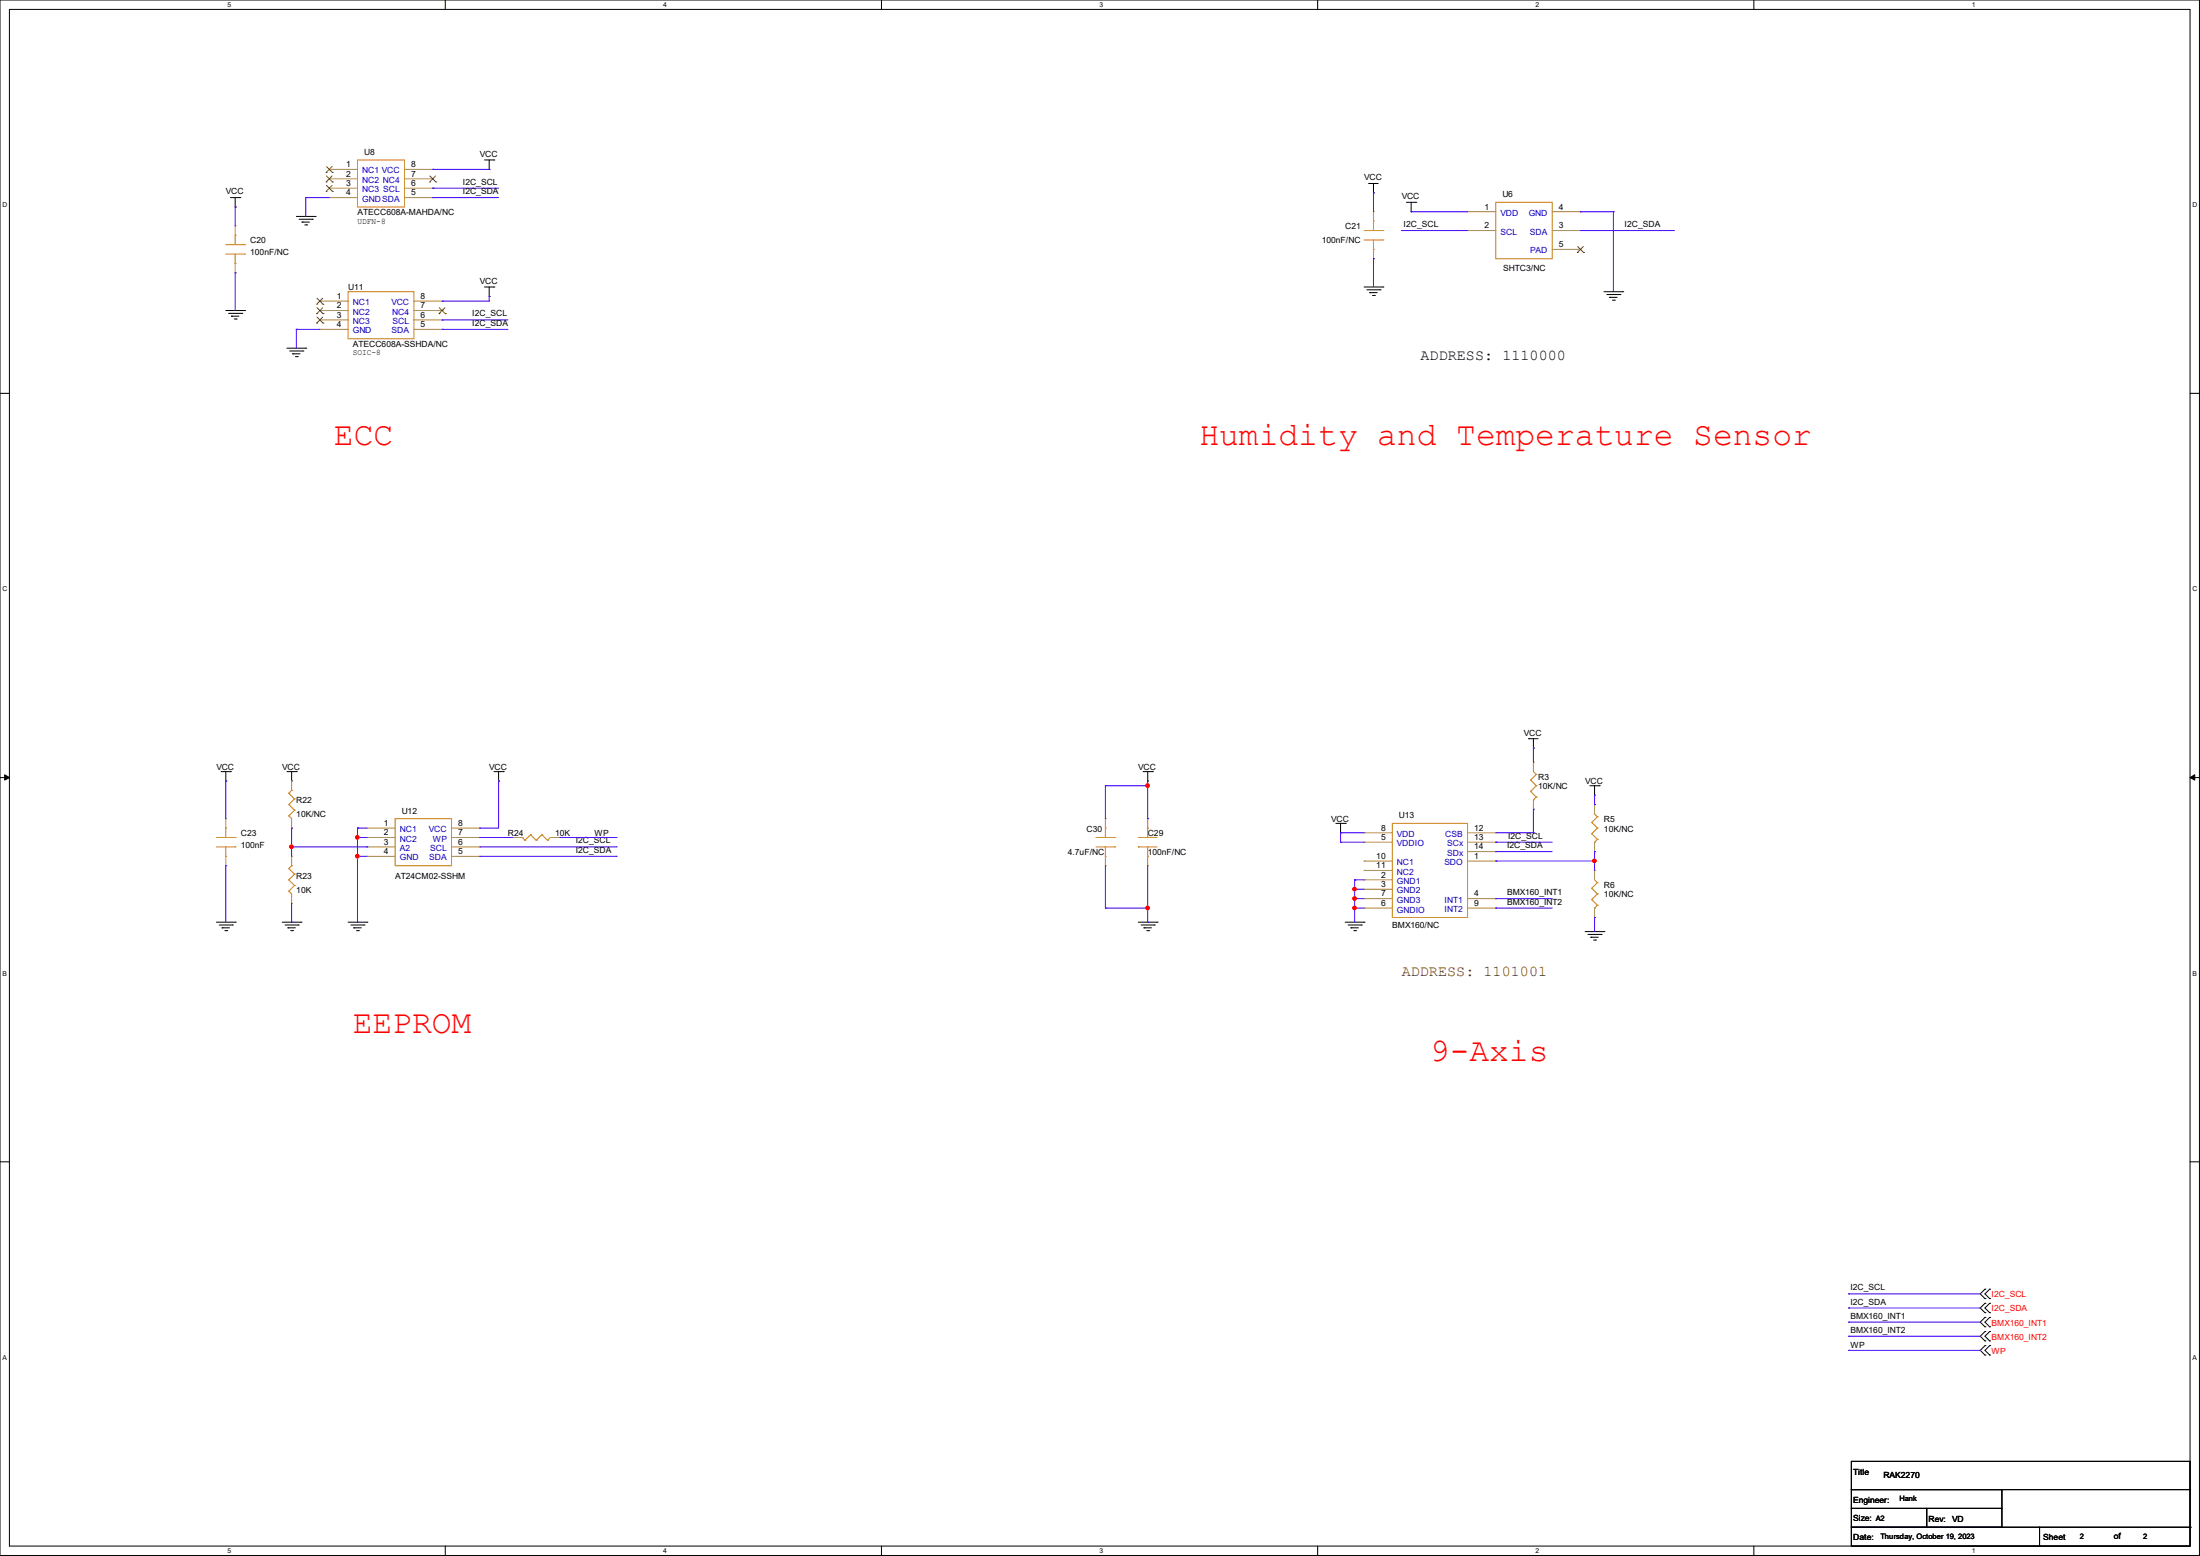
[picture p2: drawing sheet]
<svg xmlns="http://www.w3.org/2000/svg" width="297mm" height="210mm" viewBox="0 0 297 210" stroke-linecap="round" stroke-linejoin="round" font-family="sans-serif">
<g fill="none" stroke="#000" stroke-width=".14">
<path d="M0 0h296.9v209.9h-296.9zM1.3 1.3h294.4v207.4h-294.4zM60.1 0v1.3M119 0v1.3M177.9 0v1.3M236.8 0v1.3M31.1 26.7h1.3M31.7 27.9h.1M31.7 26.7v1.2M32.4 26.7h.1M40 29.2h2.5M40.4 29.6h1.8"/>
<path d="M40.8 30h.1M40.8 30h1M41.1 30.4h.3M41.4 30.4h.1M42.2 29.6h.1M42.5 29.2h.1M65.4 21.6h1.3M65.4 38.7h1.3M66 22.9h.1M66 21.6v1.3M66 38.7v1.3M66.7 21.6h.1"/>
<path d="M66.7 38.7h.1M184.1 38.7h2.6M184.5 39.1h1.8M184.8 24.8h.1M184.8 24.8h1.3M184.9 39.5h.1M184.9 39.5h1M185.3 39.9h.2M185.4 26h.1M185.4 24.8v1.2M185.5 39.9h.1M186.3 39.1h.1"/>
<path d="M186.7 38.7h.1M189.9 27.3h1.2M190.5 28.6h.1M190.5 27.3v1.3M191.1 27.3h.1M216.5 39.4h2.6M216.9 39.8h1.8M218.7 39.8h.1M219.1 39.4h.1M0 53.1h1.3M30.5 41.9h2.5M30.9 42.3h1.7"/>
<path d="M31.2 42.7h.1M31.2 42.7h1.1M31.6 43.1h.3M31.9 43.1h.1M32.6 42.3h.1M33 41.9h.1M38.7 47h2.6M39.1 47.4h1.8M39.5 47.8h.1M39.5 47.8h1M39.9 48.1h.2M40.1 48.1h.1"/>
<path d="M40.9 47.4h.1M41.3 47h.1M66 40h.1M217.3 40.1h.1M217.3 40.1h1M217.7 40.5h.2M217.9 40.5h.1M295.7 53.1h1.2M206.4 99.7h.1M206.4 99.7h1.2M207 99.7v1.3M0 104.9h1.3"/>
<path d="M.6 104.6l.7 .3-.7 .4zM29.8 104.1h1.3M30.5 105.4h.1M30.5 104.1v1.3M31.1 104.1h.1M38.7 104.1h1.3M39.4 105.4h.1M39.4 104.1v1.3M40 104.1h.1M66.7 104.1h1.2M67.3 105.4h.1M67.3 104.1v1.3"/>
<path d="M67.9 104.1h.1M154.3 104.1h1.3M154.9 105.4h.1M154.9 104.1v1.3M155.6 104.1h.1M180.3 111.1h1.3M181 112.4h.1M181 111.1v1.3M181.6 111.1h.1M207 101h.1M214.6 106h1.3M215.3 107.3h.1"/>
<path d="M215.3 106v1.3M215.9 106h.1M295.7 104.9l.6-.3v.7zM295.7 104.9h1.2M29.2 124.5h2.5M29.6 124.8h1.8M30 125.2h.1M30 125.2h1M30.4 125.6h.2M30.6 125.6h.1M31.4 124.8h.1M31.7 124.5h.1"/>
<path d="M38.1 124.5h2.5M38.5 124.8h1.8M38.9 125.2h.1M38.9 125.2h1M39.2 125.6h.3M39.5 125.6h.1M40.3 124.8h.1M40.6 124.5h.1M47 124.5h2.5M47.4 124.8h1.7M47.8 125.2h.1M47.8 125.2h1"/>
<path d="M48.1 125.6h.3M48.4 125.6h.1M49.1 124.8h.1M49.5 124.5h.1M153.7 124.5h2.5M154.1 124.8h1.7M154.4 125.2h.1M154.4 125.2h1M154.8 125.6h.3M155.1 125.6h.1M155.8 124.8h.1M156.2 124.5h.1"/>
<path d="M181.6 124.5h2.5M182 124.8h1.8M182.4 125.2h.1M182.4 125.2h1M182.8 125.6h.2M183 125.6h.1M183.8 124.8h.1M184.1 124.5h.1M214 125.7h2.5M214.4 126.1h1.8M214.8 126.5h.1M214.8 126.5h1"/>
<path d="M215.1 126.9h.3M215.4 126.9h.1M216.2 126.1h.1M216.5 125.7h.1M0 156.8h1.3M295.7 156.8h1.2M268 174h.1M268 175.3h.1M268 175.9h.1M268 177.2h.1M268 177.8h.1M268 179.1h.1"/>
<path d="M268 179.7h.1M268 174l-.7 .6 .7 .7M268 175.9l-.7 .6 .7 .7M268 177.8l-.7 .6 .7 .7M268 179.7l-.7 .6 .7 .7M268.6 175.3h.1M268.6 174h.1M268.6 177.2h.1M268.6 175.9h.1M268.6 179.1h.1M268.6 177.8h.1M268.6 179.7h.1"/>
<path d="M268.6 174l-.6 .6 .6 .7M268.6 175.9l-.6 .6 .6 .7M268.6 177.8l-.6 .6 .6 .7M268.6 179.7l-.6 .6 .6 .7M249.9 197.2h45.8v3.8h-45.8zM268 181.6h.1M268 182.9h.1M268 181h.1M268 181.6l-.7 .6 .7 .7M268.6 182.9h.1M268.6 181.6h.1M268.6 181h.1"/>
<path d="M268.6 181.6l-.6 .6 .6 .7M60.1 208.7v1.2M119 208.7v1.2M177.9 208.7v1.2M236.8 208.7v1.2M249.9 201h20.4v2.6h-20.4zM249.9 203.6h10.2v2.5h-10.2zM249.9 206.1h25.4v2.6h-25.4zM260.1 203.6h10.2v2.5h-10.2zM275.3 206.1h20.4v2.6h-20.4zM295.7 206.1h.1"/>
</g>
<path d="M.6 104.6l.7 .3-.7 .4zM295.7 104.9l.6-.3v.7z" fill="#000"/>
<g fill="none" stroke="#cc8006" stroke-width=".14">
<path d="M30.5 34.3h2.5M30.5 33h2.5M31.7 31.8h.1M31.7 35.6h.1M31.7 31.8v1.2M31.7 34.3v1.3M33 34.3h.1M33 33h.1M47 39.4h8.9v6.3h-8.9zM48.3 21.6h6.3v6.3h-6.3zM184.1 32.4h2.6M184.1 31.1h2.6"/>
<path d="M185.4 29.8h.1M185.4 33.7h.1M185.4 29.8v1.3M185.4 32.4v1.3M186.7 32.4h.1M186.7 31.1h.1M201.9 27.3h7.6v7.6h-7.6zM29.2 114.3h2.5M29.2 113h2.5M30.5 111.8h.1M30.5 115.6h.1M30.5 111.8v1.2"/>
<path d="M30.5 114.3v1.3M31.7 114.3h.1M31.7 113h.1M39 110.1h.1M39 108.6h.1M39 107.1h.1M39 118.7h.1M39 117.2h.1M39 110.1l.4 .4M39 108.6l.8 .7M39 107.1l.8 .7M39 118.7l.8 .8"/>
<path d="M39 117.2l.8 .8M39.4 106.7h.1M39.4 116.8h.1M39.4 106.7l-.4 .4M39.4 116.8l-.4 .4M39.8 109.3h.1M39.8 107.8h.1M39.8 119.5h.1M39.8 118h.1M39.8 109.3l-.8 .8M39.8 107.8l-.8 .8M39.8 119.5l-.8 .8"/>
<path d="M39.8 118l-.8 .7M53.3 110.5h7.7v6.3h-7.7zM70.5 113h.1M70.5 113l.4 .4M70.9 113.4h.1M71.6 112.6h.1M71.6 112.6l.8 .8M71.6 112.6l-.7 .8M72.4 113.4h.1M73.2 112.6h.1M73.2 112.6l.7 .8M73.2 112.6l-.8 .8"/>
<path d="M73.9 113.4h.1M74.3 113l-.4 .4M148 114.3h2.5M148 113h2.5M149.2 111.8h.1M149.2 115.6h.1M149.2 111.8v1.2M149.2 114.3v1.3M150.5 114.3h.1M150.5 113h.1M153.7 113h.1M153.7 114.3h.1"/>
<path d="M153.7 114.3h2.5M153.7 113h2.5M154.9 115.6h.1M154.9 111.8h.1M154.9 111.8v1.2M154.9 114.3v1.3M188 111.1h10.1v12.7h-10.1zM206.6 105.3h.1M206.6 106.8h.1M206.6 105.3l.8 .7M206.6 106.8l.8 .8M207 107.9h.1"/>
<path d="M207 104.1l.4 .4M207.4 104.5h.1M207.4 106h.1M207.4 107.6h.1M207.4 104.5l-.8 .8M207.4 106l-.8 .8M207.4 107.6l-.4 .3M214.9 119.9h.1M214.9 111h.1M214.9 112.5h.1M214.9 119.9l.7 .7M214.9 111l.7 .8"/>
<path d="M214.9 112.5l.7 .8M215.3 113.7h.1M215.3 118.7l.3 .4M215.3 109.9l.3 .3M215.6 119.1h.1M215.6 110.2h.1M215.6 111.8h.1M215.6 113.3h.1M215.6 119.1l-.7 .8M215.6 110.2l-.7 .8M215.6 111.8l-.7 .7M215.6 113.3l-.3 .4"/>
<path d="M39 120.3h.1M39 120.3l.4 .3M214.9 121.4h.1M214.9 121.4l.7 .8M215.3 122.6h.1M215.6 120.6h.1M215.6 122.2h.1M215.6 120.6l-.7 .8M215.6 122.2l-.3 .4"/>
</g>
<g fill="none" stroke="#a84" stroke-width=".14">
<path d="M31.7 36.8h.1M31.7 30.5h.1M31.7 30.5v1.3M31.7 35.6v1.2M44.4 22.9h.1M44.4 24.1h.1M44.4 25.4h.1M44.4 26.7h.1M44.4 22.9h3.9M44.4 24.1h3.9M44.4 25.4h3.9M44.4 26.7h3.9"/>
<path d="M54.6 22.9h3.8M54.6 24.1h3.8M54.6 25.4h3.8M54.6 26.7h3.8M58.4 26.7h.1M58.4 25.4h.1M58.4 24.1h.1M58.4 22.9h.1M185.4 34.9h.1M185.4 28.6h.1M185.4 28.6v1.2M185.4 33.7v1.2"/>
<path d="M198.1 28.6h.1M198.1 31.1h.1M198.1 28.6h3.8M198.1 31.1h3.8M209.5 28.6h3.9M209.5 31.1h3.9M209.5 33.7h3.9M213.4 31.1h.1M213.4 28.6h.1M213.4 33.7h.1M43.2 40.6h.1M43.2 41.9h.1"/>
<path d="M43.2 43.2h.1M43.2 44.4h.1M43.2 40.6h3.8M43.2 41.9h3.8M43.2 43.2h3.8M43.2 44.4h3.8M55.9 40.6h3.8M55.9 41.9h3.8M55.9 43.2h3.8M55.9 44.4h3.8M59.7 44.4h.1M59.7 43.2h.1"/>
<path d="M59.7 41.9h.1M59.7 40.6h.1M30.5 116.8h.1M30.5 110.5h.1M30.5 110.5v1.3M30.5 115.6v1.2M39.4 111.8h.1M39.4 105.4h.1M39.4 115.6h.1M39.4 105.4v1.3M39.4 110.5v1.3M39.4 115.6v1.2"/>
<path d="M49.5 111.8h.1M49.5 113h.1M49.5 114.3h.1M49.5 115.6h.1M49.5 111.8h3.8M49.5 113h3.8M49.5 114.3h3.8M49.5 115.6h3.8M61 111.8h3.8M61 113h3.8M61 114.3h3.8M61 115.6h3.8"/>
<path d="M64.8 115.6h.1M64.8 114.3h.1M64.8 113h.1M64.8 111.8h.1M69.2 113h.1M69.2 113h1.3M74.3 113h1.3M75.6 113h.1M149.2 116.8h.1M149.2 110.5h.1M149.2 110.5v1.3M149.2 115.6v1.2"/>
<path d="M154.9 110.5h.1M154.9 116.8h.1M154.9 110.5v1.3M154.9 115.6v1.2M184.1 118.7h.1M184.1 113.7h.1M184.1 112.4h.1M184.1 116.2h.1M184.1 117.5h.1M184.1 116.2h3.9M184.1 118.7h3.9M184.1 113.7h3.9"/>
<path d="M184.1 112.4h3.9M184.1 117.5h3.9M198.1 116.2h3.8M198.1 113.7h3.8M198.1 112.4h3.8M198.1 114.9h3.8M201.9 116.2h.1M201.9 112.4h.1M201.9 113.7h.1M201.9 114.9h.1M207 102.9h.1M207 109.2h.1"/>
<path d="M207 102.9v1.2M207 107.9v1.3M215.3 117.5h.1M215.3 108.6h.1M215.3 114.9h.1M215.3 108.6v1.3M215.3 113.7v1.2M215.3 117.5v1.2M39.4 121.9h.1M39.4 120.6v1.3M184.1 120h.1M184.1 122.6h.1"/>
<path d="M184.1 121.3h.1M184.1 120h3.9M184.1 121.3h3.9M184.1 122.6h3.9M198.1 121.3h3.8M198.1 122.6h3.8M201.9 121.3h.1M201.9 122.6h.1M215.3 123.8h.1M215.3 122.6v1.2"/>
</g>
<g fill="none" stroke="#804000" stroke-width=".14">
<path d="M44 23.3h.1M44 24.6h.1M44 25.8h.1M44.1 22.5l.8 .8M44.1 23.7l.8 .9M44.1 25l.8 .8M44.8 22.5l-.8 .8M44.8 23.7l-.8 .9M44.8 25l-.8 .8M44.9 23.3h.1M44.9 24.6h.1M44.9 25.8h.1"/>
<path d="M58 24.6h.1M58 23.7l.8 .9M58.8 23.7l-.8 .9M58.8 24.6h.1M212.9 34.1h.1M213 33.3l.8 .8M213.7 33.3l-.8 .8M213.8 34.1h.1M42.8 41.1h.1M42.8 42.3h.1M42.8 43.6h.1M42.8 40.3l.8 .8"/>
<path d="M42.8 41.5l.8 .8M42.8 42.8l.8 .8M43.6 40.3l-.8 .8M43.6 41.5l-.8 .8M43.6 42.8l-.8 .8M43.6 41.1h.1M43.6 42.3h.1M43.6 43.6h.1M59.3 42.3h.1M59.3 41.5l.8 .8M60.1 41.5l-.8 .8M60.1 42.3h.1"/>
</g>
<g fill="none" stroke="#4200ff" stroke-width=".14">
<path d="M31.7 36.8h.1M31.7 27.9h.1M31.7 27.9v2.6M31.7 36.8v5.1M41.3 26.7h.1M41.3 26.7v2.5M41.3 26.7h3.1M58.4 22.9h.1M58.4 25.4h.1M58.4 26.7h.1M58.4 22.9h7.6M58.4 25.4h8.9"/>
<path d="M58.4 26.7h8.9M185.4 26h.1M185.4 34.9h.1M185.4 26v2.6M185.4 34.9v3.8M189.2 31.1h.1M189.2 31.1h8.9M190.5 28.6h.1M190.5 28.6h7.6M213.4 28.6h.1M213.4 31.1h.1M213.4 28.6h4.4"/>
<path d="M213.4 31.1h12.7M217.8 28.6h.1M217.8 28.6v10.8M40 44.4h.1M40 44.4h3.2M40 44.4v2.6M59.7 40.6h.1M59.7 43.2h.1M59.7 44.4h.1M59.7 43.2h8.9M59.7 44.4h8.9M66 40h.1"/>
<path d="M66 40v.6h-6.3M48.3 111.8h.1M48.3 113h.1M48.3 111.8h1.2M48.3 111.8v1.2M48.3 113h1.2M64.8 111.8h.1M67.3 105.4h.1M67.3 105.4v6.4h-2.5"/>
</g>
<circle cx="48.2" cy="113" r=".23" fill="#f00"/>
<circle cx="48.2" cy="113" r=".23" fill="none" stroke="#f00" stroke-width=".14"/>
<path d="M39.4 114.3h10.1M48.3 113h.1M48.3 115.6h.1M48.3 113v11.5M48.3 115.6h1.2M49.5 114.3h.1M64.8 113h.1M64.8 113h4.4M64.8 114.3h18.4M83.2 114.3h.1M48.3 124.5h.1" fill="none" stroke="#4200ff" stroke-width=".14"/>
<circle cx="48.2" cy="115.5" r=".23" fill="#f00"/>
<circle cx="48.2" cy="115.5" r=".23" fill="none" stroke="#f00" stroke-width=".14"/>
<path d="M39.4 111.8h.1M39.4 111.8v2.5M64.8 115.6h18.4M83.2 115.6h.1" fill="none" stroke="#4200ff" stroke-width=".14"/>
<circle cx="39.3" cy="114.3" r=".23" fill="#f00"/>
<circle cx="39.3" cy="114.3" r=".23" fill="none" stroke="#f00" stroke-width=".14"/>
<g fill="none" stroke="#4200ff" stroke-width=".14">
<path d="M30.5 105.4h.1M30.5 116.8h.1M30.5 105.4v5.1M30.5 116.8v7.7M39.4 114.3h.1M39.4 114.3v1.3M75.6 113h7.6M83.2 113h.1M181 112.4h.1M181 112.4h3.1M201.9 113.7h.1M201.9 114.9h.1"/>
<path d="M201.9 116.2h.1M201.9 112.4h5.1M201.9 113.7h7.6M201.9 114.9h7.6M207 101h.1M207 109.2h.1M207 112.4h.1M207 101v1.9M207 109.2v3.2M215.3 114.9h.1M215.3 114.9v1.3h-13.4M39.4 124.5h.1"/>
<path d="M39.4 121.9v2.6M249.6 174.6h.1M249.6 176.5h.1M249.6 174.6h17.7M249.6 176.5h17.7M249.6 182.2h.1M249.6 182.2h17.7"/>
</g>
<circle cx="215.2" cy="116.2" r=".23" fill="#f00"/>
<circle cx="215.2" cy="116.2" r=".23" fill="none" stroke="#f00" stroke-width=".14"/>
<path d="M182.9 118.7h.1M182.9 118.7h1.2M182.9 118.7v1.3M215.3 116.2h.1M215.3 116.2v1.3" fill="none" stroke="#4200ff" stroke-width=".14"/>
<circle cx="182.9" cy="120" r=".23" fill="#f00"/>
<circle cx="182.9" cy="120" r=".23" fill="none" stroke="#f00" stroke-width=".14"/>
<path d="M182.9 120h.1M182.9 121.3h.1M182.9 120h1.2M182.9 120v2.6M182.9 121.3h1.2" fill="none" stroke="#4200ff" stroke-width=".14"/>
<circle cx="182.9" cy="122.5" r=".23" fill="#f00"/>
<circle cx="182.9" cy="122.5" r=".23" fill="none" stroke="#f00" stroke-width=".14"/>
<circle cx="182.9" cy="121.3" r=".23" fill="#f00"/>
<circle cx="182.9" cy="121.3" r=".23" fill="none" stroke="#f00" stroke-width=".14"/>
<g fill="none" stroke="#4200ff" stroke-width=".14">
<path d="M149.2 116.8v5.8M154.9 106h.1M154.9 105.4v.6M154.9 116.8v5.8M149.2 122.6h.1M149.2 122.6h5.7M154.9 122.6h.1M182.9 122.6h.1M182.9 122.6h1.2M182.9 122.6v1.9M201.9 121.3h.1M201.9 122.6h.1"/>
<path d="M201.9 121.3h7.6M201.9 122.6h7.6M215.3 123.8h.1M215.3 123.8v1.9"/>
</g>
<circle cx="154.9" cy="122.5" r=".23" fill="#f00"/>
<circle cx="154.9" cy="122.5" r=".23" fill="none" stroke="#f00" stroke-width=".14"/>
<path d="M149.2 106h.1M149.2 106v4.5M149.2 106h5.7M154.9 106h.1M154.9 110.5h.1M154.9 106v4.5M154.9 124.5h.1M154.9 122.6v1.9" fill="none" stroke="#4200ff" stroke-width=".14"/>
<circle cx="154.9" cy="106" r=".23" fill="#f00"/>
<circle cx="154.9" cy="106" r=".23" fill="none" stroke="#f00" stroke-width=".14"/>
<path d="M181 113.7h.1M181 112.4h.1M181 113.7h3.1M181 112.4v1.3M215.3 108.6h.1M215.3 107.3v1.3M249.6 178.4h.1M249.6 178.4h17.7M249.6 180.3h.1M249.6 180.3h17.7" fill="none" stroke="#4200ff" stroke-width=".14"/>
<circle cx="48.2" cy="113" r=".23" fill="#f00"/>
<circle cx="48.2" cy="113" r=".23" fill="none" stroke="#f00" stroke-width=".14"/>
<circle cx="48.2" cy="115.5" r=".23" fill="#f00"/>
<circle cx="48.2" cy="115.5" r=".23" fill="none" stroke="#f00" stroke-width=".14"/>
<circle cx="39.3" cy="114.3" r=".23" fill="#f00"/>
<circle cx="39.3" cy="114.3" r=".23" fill="none" stroke="#f00" stroke-width=".14"/>
<circle cx="215.2" cy="116.2" r=".23" fill="#f00"/>
<circle cx="215.2" cy="116.2" r=".23" fill="none" stroke="#f00" stroke-width=".14"/>
<circle cx="182.9" cy="120" r=".23" fill="#f00"/>
<circle cx="182.9" cy="120" r=".23" fill="none" stroke="#f00" stroke-width=".14"/>
<circle cx="182.9" cy="122.5" r=".23" fill="#f00"/>
<circle cx="182.9" cy="122.5" r=".23" fill="none" stroke="#f00" stroke-width=".14"/>
<circle cx="182.9" cy="121.3" r=".23" fill="#f00"/>
<circle cx="182.9" cy="121.3" r=".23" fill="none" stroke="#f00" stroke-width=".14"/>
<circle cx="154.9" cy="122.5" r=".23" fill="#f00"/>
<circle cx="154.9" cy="122.5" r=".23" fill="none" stroke="#f00" stroke-width=".14"/>
<circle cx="154.9" cy="106" r=".23" fill="#f00"/>
<circle cx="154.9" cy="106" r=".23" fill="none" stroke="#f00" stroke-width=".14"/>
<g font-size="4.4" fill="#f00">
<text x="45.1" y="60.1">ECC</text>
<text x="161.9" y="60.1">Humidity and Temperature Sensor</text>
<text x="47.6" y="139.4">EEPROM</text>
<text x="193" y="143.3">9-Axis</text>
</g>
<text font-size="2" x="191.8" y="48.6">ADDRESS: 1110000</text>
<text font-size="2" fill="#800000" x="189.2" y="131.7">ADDRESS: 1101001</text>
<g font-size="1.1">
<text x="46.7" y="22.6">1</text>
<text x="46.7" y="23.8">2</text>
<text x="49.1" y="20.9">U8</text>
<text x="55.5" y="23.8">7</text>
<text x="55.5" y="22.6">8</text>
<text x="64.8" y="21.2">VCC</text>
<text x="30.5" y="26.2">VCC</text>
<text x="46.7" y="25.1">3</text>
<text x="46.7" y="26.4">4</text>
<text x="48.3" y="29">ATECC608A-MAHDA/NC</text>
<text x="55.5" y="26.4">5</text>
<text x="55.5" y="25.1">6</text>
<text x="62.5" y="24.9">I2C_SCL</text>
<text x="62.5" y="26.2">I2C_SDA</text>
<text x="184.1" y="24.3">VCC</text>
<text x="189.2" y="26.9">VCC</text>
<text x="200.4" y="28.3">1</text>
<text x="202.8" y="26.6">U6</text>
<text x="210.4" y="28.3">4</text>
<text x="33.8" y="32.9">C20</text>
<text x="33.8" y="34.4">100nF/NC</text>
<text x="48.3" y="30.2">UDFN-8</text>
<text x="178.4" y="32.9">100nF/NC</text>
<text x="181.6" y="30.9">C21</text>
<text x="189.5" y="30.6">I2C_SCL</text>
<text x="200.4" y="30.8">2</text>
<text x="210.4" y="30.8">3</text>
<text x="210.4" y="33.4">5</text>
<text x="219.3" y="30.6">I2C_SDA</text>
<text x="45.5" y="40.3">1</text>
<text x="45.5" y="41.6">2</text>
<text x="47" y="39.2">U11</text>
<text x="56.8" y="41.6">7</text>
<text x="56.8" y="40.3">8</text>
<text x="64.8" y="38.3">VCC</text>
<text x="202.9" y="36.5">SHTC3/NC</text>
<text x="45.5" y="42.9">3</text>
<text x="45.5" y="44.2">4</text>
<text x="47.6" y="48">SOIC-8</text>
<text x="47.6" y="46.8">ATECC608A-SSHDA/NC</text>
<text x="56.8" y="44.2">5</text>
<text x="56.8" y="42.9">6</text>
<text x="63.8" y="42.7">I2C_SCL</text>
<text x="63.8" y="44">I2C_SDA</text>
<text x="205.7" y="99.3">VCC</text>
<text x="29.2" y="104">VCC</text>
<text x="38.1" y="104">VCC</text>
<text x="66" y="104">VCC</text>
<text x="153.7" y="104">VCC</text>
<text x="207.6" y="105.2">R3</text>
<text x="207.6" y="106.5">10K/NC</text>
<text x="214" y="105.9">VCC</text>
<text x="32.5" y="112.9">C23</text>
<text x="40" y="108.4">R22</text>
<text x="40" y="110.3">10K/NC</text>
<text x="51.8" y="111.5">1</text>
<text x="51.8" y="112.7">2</text>
<text x="54.2" y="109.8">U12</text>
<text x="61.8" y="112.7">7</text>
<text x="61.8" y="111.5">8</text>
<text x="68.6" y="112.9">R24</text>
<text x="74.9" y="112.9">10K</text>
<text x="77.7" y="113.8">I2C_SCL</text>
<text x="80.3" y="112.8">WP</text>
<text x="146.7" y="112.2">C30</text>
<text x="154.9" y="112.9">C29</text>
<text x="179.7" y="111">VCC</text>
<text x="186.4" y="113.4">5</text>
<text x="186.4" y="112.1">8</text>
<text x="188.8" y="110.4">U13</text>
<text x="199" y="112.1">12</text>
<text x="199" y="113.4">13</text>
<text x="203.6" y="113.2">I2C_SCL</text>
<text x="216.5" y="111">R5</text>
<text x="216.5" y="112.2">10K/NC</text>
<text x="32.5" y="114.4">100nF</text>
<text x="40" y="118.6">R23</text>
<text x="51.8" y="114">3</text>
<text x="51.8" y="115.3">4</text>
<text x="53.3" y="118.6">AT24CM02-SSHM</text>
<text x="61.8" y="115.3">5</text>
<text x="61.8" y="114">6</text>
<text x="77.7" y="115.1">I2C_SDA</text>
<text x="144.1" y="115.4">4.7uF/NC</text>
<text x="154.9" y="115.4">100nF/NC</text>
<text x="185.8" y="115.9">10</text>
<text x="185.8" y="117.2">11</text>
<text x="186.4" y="118.4">2</text>
<text x="186.4" y="119.7">3</text>
<text x="199" y="115.9">1</text>
<text x="199" y="114.6">14</text>
<text x="203.5" y="114.5">I2C_SDA</text>
<text x="216.5" y="119.8">R6</text>
<text x="40" y="120.5">10K</text>
<text x="186.4" y="122.3">6</text>
<text x="186.4" y="121">7</text>
<text x="188" y="125.2">BMX160/NC</text>
<text x="199" y="121">4</text>
<text x="199" y="122.3">9</text>
<text x="203.5" y="120.8">BMX160_INT1</text>
<text x="203.5" y="122.1">BMX160_INT2</text>
<text x="216.5" y="121.1">10K/NC</text>
<text x="249.8" y="174.2">I2C_SCL</text>
<text x="249.8" y="176.1">I2C_SDA</text>
<text x="249.8" y="178">BMX160_INT1</text>
<text x="249.8" y="179.9">BMX160_INT2</text>
<text x="249.8" y="182">WP</text>
<text x="250.2" y="199.1">Title</text>
<text x="250.2" y="202.9">Engineer:</text>
<text x="254.3" y="199.5">RAK2270</text>
<text x="250.2" y="205.3">Size:</text>
<text x="250.2" y="207.9">Date:</text>
<text x="260.3" y="205.4">Rev:</text>
<text x="263.5" y="205.4">VD</text>
<text x="275.8" y="207.9">Sheet</text>
<text x="285.4" y="207.7">of</text>
</g>
<g font-size="1.1" fill="#00c">
<text x="48.9" y="23.4">NC1 VCC</text>
<text x="48.9" y="24.7">NC2 NC4</text>
<text x="48.9" y="26">NC3 SCL</text>
<text x="48.9" y="27.2">GNDSDA</text>
<text x="202.6" y="29.1">VDD</text>
<text x="206.4" y="29.1">GND</text>
<text x="202.6" y="31.7">SCL</text>
<text x="206.5" y="31.7">SDA</text>
<text x="206.6" y="34.2">PAD</text>
<text x="47.6" y="41.2">NC1</text>
<text x="52.8" y="41.2">VCC</text>
<text x="47.6" y="42.5">NC2</text>
<text x="47.6" y="43.7">NC3</text>
<text x="47.6" y="45">GND</text>
<text x="52.9" y="45">SDA</text>
<text x="53" y="42.5">NC4</text>
<text x="53" y="43.7">SCL</text>
<text x="54" y="112.3">NC1</text>
<text x="54" y="113.6">NC2</text>
<text x="57.9" y="112.3">VCC</text>
<text x="58.4" y="113.6">WP</text>
<text x="188.6" y="112.9">VDD</text>
<text x="195.1" y="112.9">CSB</text>
<text x="54" y="114.9">A2</text>
<text x="54" y="116.1">GND</text>
<text x="58" y="116.1">SDA</text>
<text x="58.1" y="114.9">SCL</text>
<text x="188.6" y="119.3">GND1</text>
<text x="188.6" y="114.2">VDDIO</text>
<text x="188.6" y="116.8">NC1</text>
<text x="188.6" y="118.1">NC2</text>
<text x="195" y="116.8">SDO</text>
<text x="195.4" y="114.2">SCx</text>
<text x="195.4" y="115.5">SDx</text>
<text x="188.6" y="120.6">GND2</text>
<text x="188.6" y="123.3">GNDIO</text>
<text x="188.6" y="121.8">GND3</text>
<text x="195" y="121.8">INT1</text>
<text x="195" y="123.1">INT2</text>
</g>
<g font-size="1.1" fill="#f00">
<text x="268.9" y="175.1">I2C_SCL</text>
<text x="268.9" y="177">I2C_SDA</text>
<text x="268.9" y="178.9">BMX160_INT1</text>
<text x="268.9" y="182.7">WP</text>
<text x="268.9" y="180.8">BMX160_INT2</text>
</g>
<g font-size="1">
<text x="256.4" y="202.6">Hank</text>
<text x="253.2" y="205.2">A2</text>
<text x="253.9" y="207.8">Thursday, October 19, 2023</text>
<text x="280.8" y="207.6">2</text>
<text x="289.3" y="207.6">2</text>
</g>
<g font-size=".9">
<text x="30.7" y=".9">5</text>
<text x="89.5" y=".9">4</text>
<text x="148.4" y=".9">3</text>
<text x="207.3" y=".9">2</text>
<text x="266.2" y=".9">1</text>
<text x=".3" y="28">D</text>
<text x="296" y="28">D</text>
<text x=".3" y="79.8">C</text>
<text x="296" y="79.8">C</text>
<text x=".3" y="131.7">B</text>
<text x="296" y="131.7">B</text>
<text x=".3" y="183.5">A</text>
<text x="296" y="183.5">A</text>
<text x="30.7" y="209.6">5</text>
<text x="89.5" y="209.6">4</text>
<text x="148.4" y="209.6">3</text>
<text x="207.3" y="209.6">2</text>
<text x="266.2" y="209.6">1</text>
</g>
</svg>
